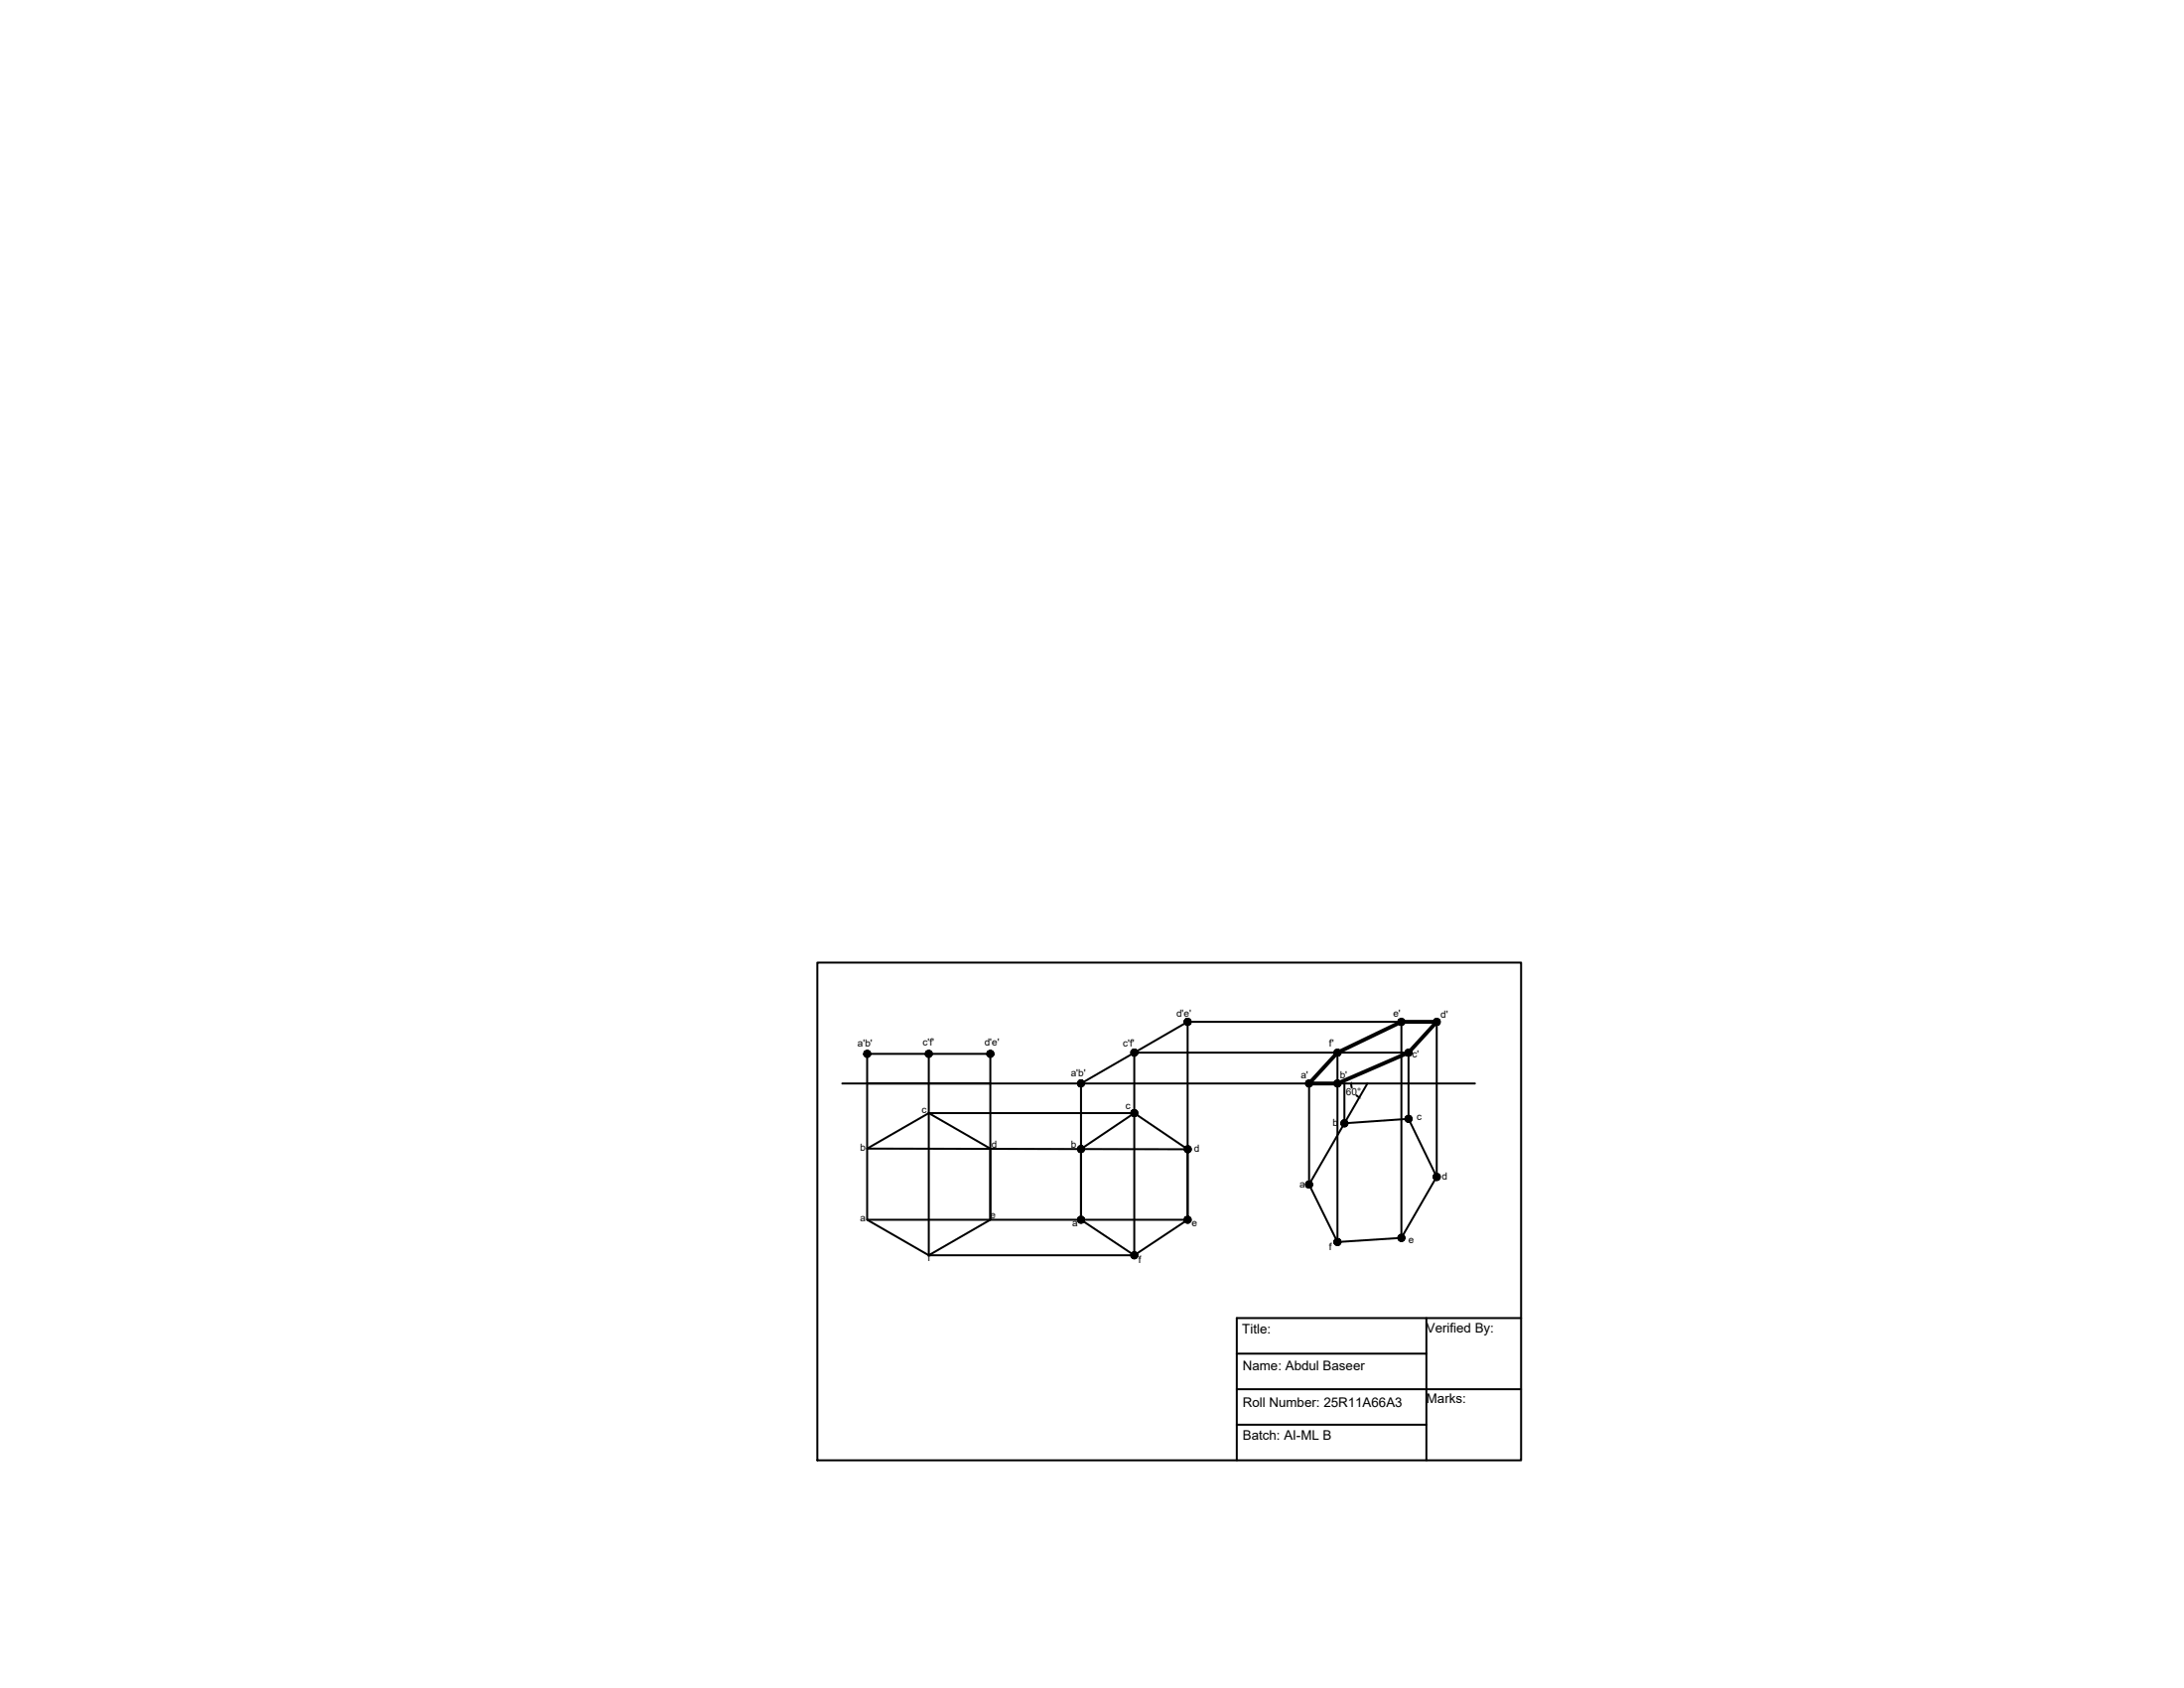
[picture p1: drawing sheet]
<svg xmlns="http://www.w3.org/2000/svg" width="279mm" height="216mm" viewBox="0 0 279 216" stroke-linecap="round" stroke-linejoin="round" font-family="sans-serif">
<!-- layer: 0 -->
<g fill="none" stroke="#000" stroke-width=".25">
<path d="M104.6 123.1h90v63.7h-90zM107.7 138.6h81M118.8 134.8v25.8h26.3M151.9 130.7h31.9v19.8M151.9 130.7l-13.6 7.9v17.4M151.9 130.7v25.3h-41M167.5 138.6v12.9M171.1 134.6v24.3M172 138.6v5.3M172.9 138.6v.5M174.9 138.6l-2.9 5.1M179.3 130.7v27.6"/>
<path d="M110.9 146.9l7.9-4.5 7.9 4.5v9.1l-7.9 4.6-7.9-4.6zM118.8 142.4h26.3M138.3 147l6.8-4.6 6.8 4.6v9l-6.8 4.6-6.8-4.6zM151.9 147l-41-.1v-12.1h15.8v21.2M172 143.7l8.2-.6 3.6 7.4-4.5 7.8-8.2 .6-3.6-7.4zM173.5 140.1l.3 .2M180.2 143.3v-8.7h-35.1v26M158.2 173.1h24.3M158.2 177.7h36.4M182.5 168.6v18.2M194.6 168.6h-36.4v18.2M158.2 182.2h24.3"/>
</g>
<g fill="#000" stroke="#000" stroke-width=".13">
<path d="M110.5 134.6v.2h.4zM110.5 134.8h.4l-.4 .1zM110.5 134.9l.1 .2 .3-.3z"/>
<path d="M110.6 135.1l.1 .1 .2-.4zM110.9 134.8l-.1 .4h-.1zM110.9 134.8l-.1 .4h.1z"/>
<path d="M110.7 134.4l.2 .4-.1-.4zM110.6 134.5l.1-.1 .2 .4zM110.6 134.5l-.1 .1 .4 .2z"/>
<path d="M110.9 134.8v.4h.2zM110.9 134.8l.3 .4h-.1zM110.9 134.8l.3 .4 .1-.1z"/>
<path d="M111.1 134.4l-.2 .4 .3-.4zM110.9 134.3l.2 .1-.2 .4zM110.8 134.4l.1 .4v-.5z"/>
<path d="M110.9 134.8l.4 .3 .1-.2zM110.9 134.8h.5v.1z"/>
<path d="M110.9 134.8h.5v-.2zM110.9 134.8l.4-.3 .1 .1zM111.2 134.4l-.3 .4 .4-.3z"/>
<path d="M118.4 134.6v.2h.4zM118.4 134.8h.4l-.4 .1zM118.4 134.9v.2l.4-.3z"/>
<path d="M118.4 135.1l.1 .1 .3-.4zM118.8 134.8l-.1 .4h-.2zM118.8 134.8l-.1 .4h.1z"/>
<path d="M118.5 134.4l.3 .4-.1-.4zM118.4 134.5l.1-.1 .3 .4zM118.4 134.5v.1l.4 .2z"/>
<path d="M118.8 134.8v.4h.2zM118.8 134.8l.3 .4h-.1zM118.8 134.8l.3 .4 .1-.1z"/>
<path d="M119 134.4l-.2 .4 .3-.4zM118.8 134.3l.2 .1-.2 .4zM118.7 134.4l.1 .4v-.5z"/>
<path d="M118.8 134.8l.4 .3 .1-.2zM118.8 134.8h.5v.1z"/>
<path d="M118.8 134.8h.5v-.2zM118.8 134.8l.4-.3 .1 .1zM119.1 134.4l-.3 .4 .4-.3z"/>
<path d="M126.3 134.6l-.1 .2h.5zM126.2 134.8h.5l-.4 .1zM126.3 134.9v.2l.4-.3z"/>
<path d="M126.3 135.1l.1 .1 .3-.4zM126.7 134.8l-.1 .4h-.2zM126.7 134.8l-.1 .4h.1z"/>
<path d="M126.4 134.4l.3 .4-.1-.4zM126.3 134.5l.1-.1 .3 .4zM126.3 134.5v.1l.4 .2z"/>
<path d="M126.7 134.8v.4h.1zM126.7 134.8l.3 .4h-.2zM126.7 134.8l.3 .4 .1-.1z"/>
<path d="M126.8 134.4l-.1 .4 .3-.4zM126.7 134.3l.1 .1-.1 .4zM126.6 134.4l.1 .4v-.5z"/>
<path d="M126.7 134.8l.4 .3v-.2zM126.7 134.8h.4v.1z"/>
<path d="M126.7 134.8h.4v-.2zM126.7 134.8l.4-.3v.1zM127 134.4l-.3 .4 .4-.3z"/>
<path d="M137.8 138.7l.1 .1 .4-.2zM137.9 138.8l.4-.2-.3 .3zM138.3 138.6l-.3 .3 .1 .1z"/>
<path d="M138 138.3l-.1 .1 .4 .2zM137.9 138.4l.4 .2-.5-.1zM137.8 138.5v.2l.5-.1z"/>
<path d="M138.3 138.6l-.2 .4h.1zM138.3 138.6l.1 .4h-.2zM138.3 138.6l.1 .4h.1z"/>
<path d="M138.2 138.1l.1 .5v-.5zM138.1 138.2l.1-.1 .1 .5zM138 138.3l.3 .3-.2-.4z"/>
<path d="M138.3 138.6l.2 .4 .1-.1zM138.3 138.6l.4 .2-.1 .1zM138.3 138.6l.4 .2v-.2z"/>
<path d="M138.6 138.2l-.3 .4 .4-.3zM138.5 138.2h.1l-.3 .4zM138.3 138.1v.5l.2-.4z"/>
<path d="M138.3 138.6h.4v-.1zM138.3 138.6l.4-.3v.2z"/>
<path d="M144.7 134.7v.2l.4-.3zM144.7 134.9l.4-.3-.3 .4zM145.1 134.6l-.3 .4 .1 .1z"/>
<path d="M144.8 134.3l-.1 .2 .4 .1zM144.7 134.5l.4 .1h-.4zM144.7 134.6v.1l.4-.1z"/>
<path d="M145.1 134.6l-.2 .5h.2zM145.1 134.6l.1 .5h-.1zM145.1 134.6l.1 .5 .1-.1z"/>
<path d="M145 134.2l.1 .4 .1-.4zM144.9 134.2h.1l.1 .4zM144.8 134.3l.3 .3-.2-.4z"/>
<path d="M145.1 134.6l.2 .4 .1-.1zM145.1 134.6l.4 .2-.1 .1zM145.1 134.6l.4 .2 .1-.1z"/>
<path d="M145.4 134.3l-.3 .3 .4-.2zM145.3 134.2l.1 .1-.3 .3zM145.2 134.2l-.1 .4 .2-.4z"/>
<path d="M145.1 134.6l.5 .1v-.2zM145.1 134.6l.4-.2 .1 .1z"/>
<path d="M151.5 130.8v.1l.4-.2zM151.5 130.9l.4-.2-.3 .3zM151.9 130.7l-.3 .3 .1 .1z"/>
<path d="M151.6 130.4l-.1 .1 .4 .2zM151.5 130.5l.4 .2h-.4zM151.5 130.7v.1l.4-.1z"/>
<path d="M151.9 130.7l-.2 .4 .2 .1zM151.9 130.7l.1 .4-.1 .1zM151.9 130.7l.1 .4h.2z"/>
<path d="M151.8 130.3l.1 .4 .1-.4zM151.7 130.3h.1l.1 .4zM151.6 130.4l.3 .3-.2-.4z"/>
<path d="M151.9 130.7l.3 .4 .1-.1zM151.9 130.7l.4 .2v.1zM151.9 130.7l.4 .2 .1-.1z"/>
<path d="M152.2 130.4l-.3 .3 .4-.2zM152.1 130.3l.1 .1-.3 .3zM152 130.3l-.1 .4 .2-.4z"/>
<path d="M151.9 130.7l.5 .1v-.2zM151.9 130.7l.4-.2 .1 .1z"/>
<path d="M167 138.4v.2h.5zM167 138.6h.5l-.5 .1zM167 138.7l.1 .1 .4-.2z"/>
<path d="M167.1 138.8l.1 .1 .3-.3zM167.5 138.6l-.2 .4-.1-.1zM167.5 138.6l-.2 .4h.2z"/>
<path d="M167.2 138.2l.3 .4-.2-.5zM167.1 138.3l.1-.1 .3 .4zM167.1 138.3l-.1 .1 .5 .2z"/>
<path d="M167.5 138.6v.4h.1zM167.5 138.6l.2 .3-.1 .1zM167.5 138.6l.2 .3 .1-.1z"/>
<path d="M167.6 138.1l-.1 .5 .2-.4zM167.5 138.1h.1l-.1 .5zM167.3 138.1l.2 .5v-.5z"/>
<path d="M167.5 138.6l.3 .2 .1-.1zM167.5 138.6h.4v.1z"/>
<path d="M167.5 138.6h.4v-.2zM167.5 138.6l.3-.3 .1 .1zM167.7 138.2l-.2 .4 .3-.3z"/>
<path d="M170.7 134.5l-.1 .1h.5zM170.6 134.6h.5l-.4 .2zM170.7 134.8v.1l.4-.3z"/>
<path d="M170.7 138.4l-.1 .2h.5zM170.6 138.6h.5l-.4 .1zM170.7 138.7v.1l.4-.2z"/>
<path d="M170.7 134.9l.1 .1 .3-.4zM171.1 134.6l-.1 .5-.2-.1zM171.1 134.6l-.1 .5h.1z"/>
<path d="M170.7 138.8l.1 .1 .3-.3zM171.1 138.6l-.1 .4-.2-.1zM171.1 138.6l-.1 .4h.1z"/>
<path d="M170.8 134.3l.3 .3-.1-.4zM170.7 134.4l.1-.1 .3 .3zM170.7 134.4v.1l.4 .1z"/>
<path d="M170.8 138.2l.3 .4-.1-.5zM170.7 138.3l.1-.1 .3 .4zM170.7 138.3v.1l.4 .2z"/>
<path d="M171.1 134.6v.5h.1zM171.1 134.6l.3 .4-.2 .1zM171.1 134.6l.3 .4 .1-.1z"/>
<path d="M171.1 138.6v.4h.1zM171.1 138.6l.3 .3-.2 .1zM171.1 138.6l.3 .3 .1-.1z"/>
<path d="M171.2 134.2l-.1 .4 .3-.3zM171.1 134.2h.1l-.1 .4zM171 134.2l.1 .4v-.4z"/>
<path d="M171.2 138.1l-.1 .5 .3-.4zM171.1 138.1h.1l-.1 .5zM171 138.1l.1 .5v-.5z"/>
<path d="M171.1 134.6l.4 .3v-.1zM171.1 134.6h.5l-.1 .2z"/>
<path d="M171.1 138.6l.4 .2v-.1zM171.1 138.6h.5l-.1 .1z"/>
<path d="M171.1 134.6h.5l-.1-.1zM171.1 134.6l.4-.2v.1zM171.4 134.3l-.3 .3 .4-.2z"/>
<path d="M171.1 138.6h.5l-.1-.2zM171.1 138.6l.4-.3v.1zM171.4 138.2l-.3 .4 .4-.3z"/>
<path d="M178.8 130.6v.1h.5zM178.8 130.7h.5l-.5 .1zM178.8 130.8l.1 .2 .4-.3z"/>
<path d="M178.9 131l.1 .1 .3-.4zM179.3 130.7l-.2 .4h-.1zM179.3 130.7l-.2 .4 .2 .1z"/>
<path d="M179 130.3l.3 .4-.2-.4zM178.9 130.4l.1-.1 .3 .4zM178.9 130.4l-.1 .2 .5 .1z"/>
<path d="M179.3 130.7v.5l.1-.1zM179.3 130.7l.2 .4h-.1zM179.3 130.7l.2 .4 .2-.1z"/>
<path d="M179.4 130.3l-.1 .4 .2-.4zM179.3 130.2l.1 .1-.1 .4zM179.1 130.3l.2 .4v-.5z"/>
<path d="M179.3 130.7l.4 .3v-.2zM179.3 130.7h.4v.1z"/>
<path d="M179.3 130.7h.4v-.1zM179.3 130.7l.4-.3v.2zM179.5 130.3l-.2 .4 .4-.3z"/>
<path d="M179.8 134.5l-.1 .1h.5zM179.7 134.6h.5l-.4 .2zM179.8 134.8v.1l.4-.3z"/>
<path d="M179.8 134.9l.1 .1 .3-.4zM180.2 134.6l-.1 .5-.2-.1zM180.2 134.6l-.1 .5h.1z"/>
<path d="M179.9 134.3l.3 .3-.1-.4zM179.9 134.3l.3 .3-.4-.2zM179.8 134.4v.1l.4 .1z"/>
<path d="M180.2 134.6v.5h.1zM180.2 134.6l.3 .4-.2 .1zM180.2 134.6l.3 .4 .1-.1z"/>
<path d="M180.3 134.2l-.1 .4 .3-.3zM180.2 134.2h.1l-.1 .4zM180.1 134.2l.1 .4v-.4z"/>
<path d="M180.2 134.6l.4 .3v-.1zM180.2 134.6h.4v.2z"/>
<path d="M180.2 134.6h.4v-.1zM180.2 134.6l.4-.2v.1zM180.5 134.3l-.3 .3 .4-.2z"/>
<path d="M183.4 130.6l-.1 .1h.5zM183.3 130.7h.5l-.4 .1zM183.4 130.8v.2l.4-.3z"/>
<path d="M183.4 131l.1 .1 .3-.4zM183.8 130.7l-.1 .4h-.2zM183.8 130.7l-.1 .4 .1 .1z"/>
<path d="M183.5 130.3l.3 .4-.1-.4zM183.5 130.3l.3 .4-.4-.3zM183.4 130.4v.2l.4 .1z"/>
<path d="M183.8 130.7v.5l.1-.1zM183.8 130.7l.3 .4h-.2zM183.8 130.7l.3 .4 .1-.1z"/>
<path d="M183.9 130.3l-.1 .4 .3-.4zM183.8 130.2l.1 .1-.1 .4zM183.7 130.3l.1 .4v-.5z"/>
<path d="M183.8 130.7l.4 .3v-.2zM183.8 130.7h.5l-.1 .1z"/>
<path d="M183.8 130.7h.5l-.1-.1zM183.8 130.7l.4-.3v.2zM184.1 130.3l-.3 .4 .4-.3z"/>
<path d="M137.9 155.9l-.1 .1h.5zM137.8 156h.5l-.4 .2zM137.9 156.2v.1l.4-.3z"/>
<path d="M137.9 146.8l-.1 .2h.5zM137.8 147h.5l-.4 .1zM137.9 147.1v.1l.4-.2z"/>
<path d="M137.9 156.3l.1 .1 .3-.4zM138.3 156l-.1 .4h-.2zM138.3 156l-.1 .4 .1 .1z"/>
<path d="M137.9 147.2l.1 .1 .3-.3zM138.3 147l-.1 .4-.2-.1zM138.3 147l-.1 .4h.1z"/>
<path d="M138 155.6l.3 .4-.1-.4zM137.9 155.7l.1-.1 .3 .4zM137.9 155.7v.2l.4 .1z"/>
<path d="M138 146.6l.3 .4-.1-.5zM138 146.6l.3 .4-.4-.3zM137.9 146.7v.1l.4 .2z"/>
<path d="M138.3 156v.5l.1-.1zM138.3 156l.3 .4h-.2zM138.3 156l.3 .4 .1-.1z"/>
<path d="M138.3 147v.4h.1zM138.3 147l.3 .3-.2 .1zM138.3 147l.3 .3 .1-.1z"/>
<path d="M138.4 155.6l-.1 .4 .3-.4zM138.3 155.6h.1l-.1 .4zM138.2 155.6l.1 .4v-.4z"/>
<path d="M138.4 146.5l-.1 .5 .3-.4zM138.3 146.5h.1l-.1 .5zM138.2 146.5l.1 .5v-.5z"/>
<path d="M138.3 156l.4 .3v-.1zM138.3 156h.4v.2z"/>
<path d="M138.3 147l.4 .2v-.1zM138.3 147h.4v.1z"/>
<path d="M138.3 156h.4v-.1zM138.3 156l.4-.3v.2zM138.6 155.6l-.3 .4 .4-.3z"/>
<path d="M138.3 147h.4v-.2zM138.3 147l.4-.3v.1zM138.6 146.6l-.3 .4 .4-.3z"/>
<path d="M144.7 142.2v.2h.4zM144.7 142.4h.4l-.4 .1zM144.7 142.5v.1l.4-.2z"/>
<path d="M144.7 142.6l.1 .1 .3-.3zM145.1 142.4l-.1 .4-.2-.1zM145.1 142.4l-.1 .4h.1z"/>
<path d="M144.8 142l.3 .4-.1-.5zM144.8 142l.3 .4-.4-.3zM144.7 142.1v.1l.4 .2z"/>
<path d="M145.1 142.4v.4h.2zM145.1 142.4l.3 .3-.1 .1zM145.1 142.4l.3 .3 .1-.1z"/>
<path d="M145.3 141.9l-.2 .5 .3-.4zM145.1 141.9h.2l-.2 .5zM145 141.9l.1 .5v-.5z"/>
<path d="M145.1 142.4l.4 .2v-.1zM145.1 142.4h.5l-.1 .1z"/>
<path d="M145.1 142.4h.5l-.1-.2zM145.1 142.4l.4-.3v.1zM145.4 142l-.3 .4 .4-.3z"/>
<path d="M151.5 155.9v.1h.4zM151.5 156h.4l-.4 .2zM151.5 156.2l.1 .1 .3-.3z"/>
<path d="M151.5 146.8v.2h.5zM151.5 147h.5l-.5 .1zM151.5 147.1l.1 .2 .4-.3z"/>
<path d="M151.6 156.3l.1 .1 .2-.4zM151.9 156l-.1 .4h-.1zM151.9 156l-.1 .4 .1 .1z"/>
<path d="M151.6 147.3l.1 .1 .3-.4zM152 147l-.2 .4h-.1zM152 147l-.2 .4 .2 .1z"/>
<path d="M151.7 155.6l.2 .4-.1-.4zM151.6 155.7l.1-.1 .2 .4zM151.6 155.7l-.1 .2 .4 .1z"/>
<path d="M151.7 146.6l.3 .4-.2-.4zM151.6 146.7l.1-.1 .3 .4zM151.6 146.7l-.1 .1 .5 .2z"/>
<path d="M151.9 156v.5l.2-.1zM151.9 156l.3 .4h-.1zM151.9 156l.3 .4 .1-.1z"/>
<path d="M152 147v.5l.1-.1zM152 147l.2 .4h-.1zM152 147l.2 .4 .1-.1z"/>
<path d="M152.1 155.6l-.2 .4 .3-.4zM151.9 155.6h.2l-.2 .4zM151.8 155.6l.1 .4v-.4z"/>
<path d="M152.1 146.6l-.1 .4 .2-.4zM152 146.5l.1 .1-.1 .4zM151.8 146.6l.2 .4v-.5z"/>
<path d="M151.9 156l.4 .3 .1-.1zM151.9 156h.5v.2z"/>
<path d="M152 147l.3 .3 .1-.2zM152 147h.4v.1z"/>
<path d="M151.9 156h.5v-.1zM151.9 156l.4-.3 .1 .2zM152.2 155.6l-.3 .4 .4-.3z"/>
<path d="M152 147h.4v-.2zM152 147l.3-.3 .1 .1zM152.2 146.6l-.2 .4 .3-.3z"/>
<path d="M167 151.6l.1 .1 .4-.2zM167.1 151.7l.4-.2-.4 .3zM167.1 151.8l.1 .1 .3-.4z"/>
<path d="M167.2 151.2l-.1 .1 .4 .2zM167.1 151.3l.4 .2-.5-.1zM167 151.4v.2l.5-.1z"/>
<path d="M167.5 151.5l-.3 .4h.2zM167.5 151.5v.5l-.1-.1zM167.5 151.5v.5l.2-.1z"/>
<path d="M167.4 151.1l.1 .4 .1-.4zM167.3 151.1h.1l.1 .4zM167.2 151.2l.3 .3-.2-.4z"/>
<path d="M167.5 151.5l.2 .4 .1-.1zM167.5 151.5l.4 .2-.1 .1z"/>
<path d="M167.5 151.5l.4 .2v-.1zM167.5 151.5h.4v.1zM167.5 151.5h.4v-.2z"/>
<path d="M167.5 151.5l.4-.2-.1-.1zM167.7 151.1l.1 .1-.3 .3zM167.6 151.1l-.1 .4 .2-.4z"/>
<path d="M170.6 158.9l.1 .1 .4-.1zM170.7 159l.4-.1-.3 .3zM170.8 159.2l.1 .1 .2-.4z"/>
<path d="M170.8 158.5l-.1 .1 .4 .3zM170.7 158.6l.4 .3-.4-.1zM170.7 158.8l-.1 .1h.5z"/>
<path d="M171.1 158.9l-.2 .4h.1zM171.1 158.9l.1 .4h-.2zM171.1 158.9l.1 .4h.1z"/>
<path d="M171.1 158.4v.5l.1-.5zM170.9 158.4h.2v.5zM170.8 158.5l.3 .4-.2-.5z"/>
<path d="M171.1 158.9l.2 .4 .1-.1zM171.1 158.9l.4 .2-.1 .1z"/>
<path d="M171.1 158.9l.4 .2v-.1zM171.1 158.9l.5-.1-.1 .2zM171.1 158.9l.5-.1-.1-.1z"/>
<path d="M171.1 158.9l.4-.2-.1-.1zM171.3 158.5l.1 .1-.3 .3zM171.2 158.4l-.1 .5 .2-.4z"/>
<path d="M171.5 143.7l.1 .2 .4-.2zM171.6 143.9l.4-.2-.3 .3zM171.7 144l.1 .1 .2-.4z"/>
<path d="M171.7 143.3l-.1 .2 .4 .2zM171.6 143.5l.4 .2-.5-.1zM171.5 143.6v.1h.5z"/>
<path d="M172 143.7l-.2 .4h.1zM172 143.7v.4h-.1zM172 143.7v.4h.2z"/>
<path d="M171.9 143.2l.1 .5 .1-.5zM171.8 143.3l.1-.1 .1 .5zM171.7 143.3l.3 .4-.2-.4z"/>
<path d="M172 143.7l.2 .4 .1-.1zM172 143.7l.4 .2-.1 .1z"/>
<path d="M172 143.7l.4 .2v-.1zM172 143.7l.4-.1v.2zM172 143.7l.4-.1v-.1z"/>
<path d="M172 143.7l.4-.2-.1-.1zM172.2 143.3l.1 .1-.3 .3zM172.1 143.2l-.1 .5 .2-.4z"/>
<path d="M178.8 158.4l.1 .1 .4-.2zM178.9 158.5l.4-.2-.4 .3zM178.9 158.6l.2 .1 .2-.4z"/>
<path d="M179 158l-.1 .1 .4 .2zM178.9 158.1l.4 .2-.5-.1zM178.8 158.2v.2l.5-.1z"/>
<path d="M179.3 158.3l-.2 .4 .1 .1zM179.3 158.3v.5h-.1zM179.3 158.3v.5l.2-.1z"/>
<path d="M179.2 157.9l.1 .4 .1-.4zM179.1 157.9h.1l.1 .4zM179 158l.3 .3-.2-.4z"/>
<path d="M179.3 158.3l.2 .4h.1zM179.3 158.3l.4 .3-.1 .1z"/>
<path d="M179.3 158.3l.4 .3v-.2zM179.3 158.3h.4v.1zM179.3 158.3h.4v-.2z"/>
<path d="M179.3 158.3l.4-.2-.1-.1zM179.5 157.9l.1 .1-.3 .3zM179.4 157.9l-.1 .4 .2-.4z"/>
<path d="M179.7 143.2l.1 .1 .4-.2zM179.8 143.3l.4-.2-.3 .3zM179.9 143.4l.1 .1 .2-.4z"/>
<path d="M179.9 142.8l-.1 .1 .4 .2zM179.8 142.9l.4 .2-.5-.1zM179.7 143v.2l.5-.1z"/>
<path d="M180.2 143.1l-.2 .4h.1zM180.2 143.1v.5l-.1-.1zM180.2 143.1v.5l.2-.1z"/>
<path d="M180.1 142.7l.1 .4 .1-.4zM180 142.7h.1l.1 .4zM179.9 142.8l.3 .3-.2-.4z"/>
<path d="M180.2 143.1l.2 .4 .1-.1zM180.2 143.1l.4 .2-.1 .1z"/>
<path d="M180.2 143.1l.4 .2v-.1zM180.2 143.1h.4v.1zM180.2 143.1h.4v-.2z"/>
<path d="M180.2 143.1l.4-.2-.1-.1zM180.4 142.7l.1 .1-.3 .3zM180.3 142.7l-.1 .4 .2-.4z"/>
<path d="M183.4 150.6v.1l.4-.2zM183.4 150.7l.4-.2-.3 .3zM183.5 150.8l.1 .1 .2-.4z"/>
<path d="M183.5 150.2l-.1 .1 .4 .2zM183.4 150.3l.4 .2-.4-.1zM183.4 150.4v.2l.4-.1z"/>
<path d="M183.8 150.5l-.2 .4 .1 .1zM183.8 150.5l.1 .5h-.2zM183.8 150.5l.1 .5 .1-.1z"/>
<path d="M183.8 150.1v.4l.1-.4zM183.6 150.1h.2v.4zM183.5 150.2l.3 .3-.2-.4z"/>
<path d="M183.8 150.5l.2 .4h.1zM183.8 150.5l.4 .3-.1 .1z"/>
<path d="M183.8 150.5l.4 .3v-.2zM183.8 150.5h.5l-.1 .1zM183.8 150.5h.5l-.1-.2z"/>
<path d="M183.8 150.5l.4-.2-.1-.1zM184 150.1l.1 .1-.3 .3zM183.9 150.1l-.1 .4 .2-.4z"/>
<path d="M144.7 160.4v.2h.4zM144.7 160.6h.4l-.4 .1zM144.7 160.7v.1l.4-.2z"/>
<path d="M144.7 160.8l.1 .1 .3-.3zM145.1 160.6l-.1 .4-.2-.1zM145.1 160.6l-.1 .4h.1z"/>
<path d="M144.8 160.2l.3 .4-.1-.5zM144.8 160.2l.3 .4-.4-.3zM144.7 160.3v.1l.4 .2z"/>
<path d="M145.1 160.6v.4h.2zM145.1 160.6l.3 .3-.1 .1zM145.1 160.6l.3 .3 .1-.1z"/>
<path d="M145.3 160.1l-.2 .5 .3-.4zM145.1 160.1h.2l-.2 .5zM145 160.1l.1 .5v-.5z"/>
<path d="M145.1 160.6l.4 .2v-.1zM145.1 160.6h.5l-.1 .1z"/>
<path d="M145.1 160.6h.5l-.1-.2zM145.1 160.6l.4-.3v.1zM145.4 160.2l-.3 .4 .4-.3z"/>
</g>
<path d="M171.1 134.6l8.2-3.9h4.5l-3.6 3.9-9.1 4h-3.6z" fill="none" stroke="#000" stroke-width=".5"/>
<g font-size="1.7">
<text x="158.9" y="170.5">Title:</text>
<text x="182.5" y="170.4">Verified By:</text>
<text x="159" y="175.2">Name: Abdul Baseer</text>
<text x="159" y="179.9">Roll Number: 25R11A66A3</text>
<text x="182.5" y="179.5">Marks:</text>
<text x="159" y="184.2">Batch: AI-ML B</text>
</g>
<g font-size="1.3">
<text x="150.5" y="130.1">d'e'</text>
<text x="178.2" y="130.1">e'</text>
<text x="184.3" y="130.2">d'</text>
<text x="109.7" y="133.9">a'b'</text>
<text x="118.1" y="133.7">c'f'</text>
<text x="125.9" y="133.7">d'e'</text>
<text x="137" y="137.7">a'b'</text>
<text x="143.7" y="133.9">c'f'</text>
<text x="166.4" y="138">a'</text>
<text x="170" y="133.9">f'</text>
<text x="171.4" y="138">b'</text>
<text x="180.7" y="135.2">c'</text>
<text x="117.9" y="142.3">c</text>
<text x="144" y="141.9">c</text>
<text x="172.2" y="140.1">60°</text>
<text x="181.3" y="143.2">c</text>
<text x="110" y="147.2">b</text>
<text x="126.9" y="146.8">d</text>
<text x="137" y="146.8">b</text>
<text x="152.8" y="147.4">d</text>
<text x="170.5" y="144">b</text>
<text x="126.7" y="155.8">e</text>
<text x="166.3" y="151.9">a</text>
<text x="184.4" y="150.8">d</text>
<text x="110" y="156.2">a</text>
<text x="118.7" y="161.3">f</text>
<text x="137.2" y="156.9">a</text>
<text x="145.6" y="161.6">f</text>
<text x="152.5" y="156.9">e</text>
<text x="170" y="159.9">f</text>
<text x="180.2" y="159">e</text>
</g>
</svg>
